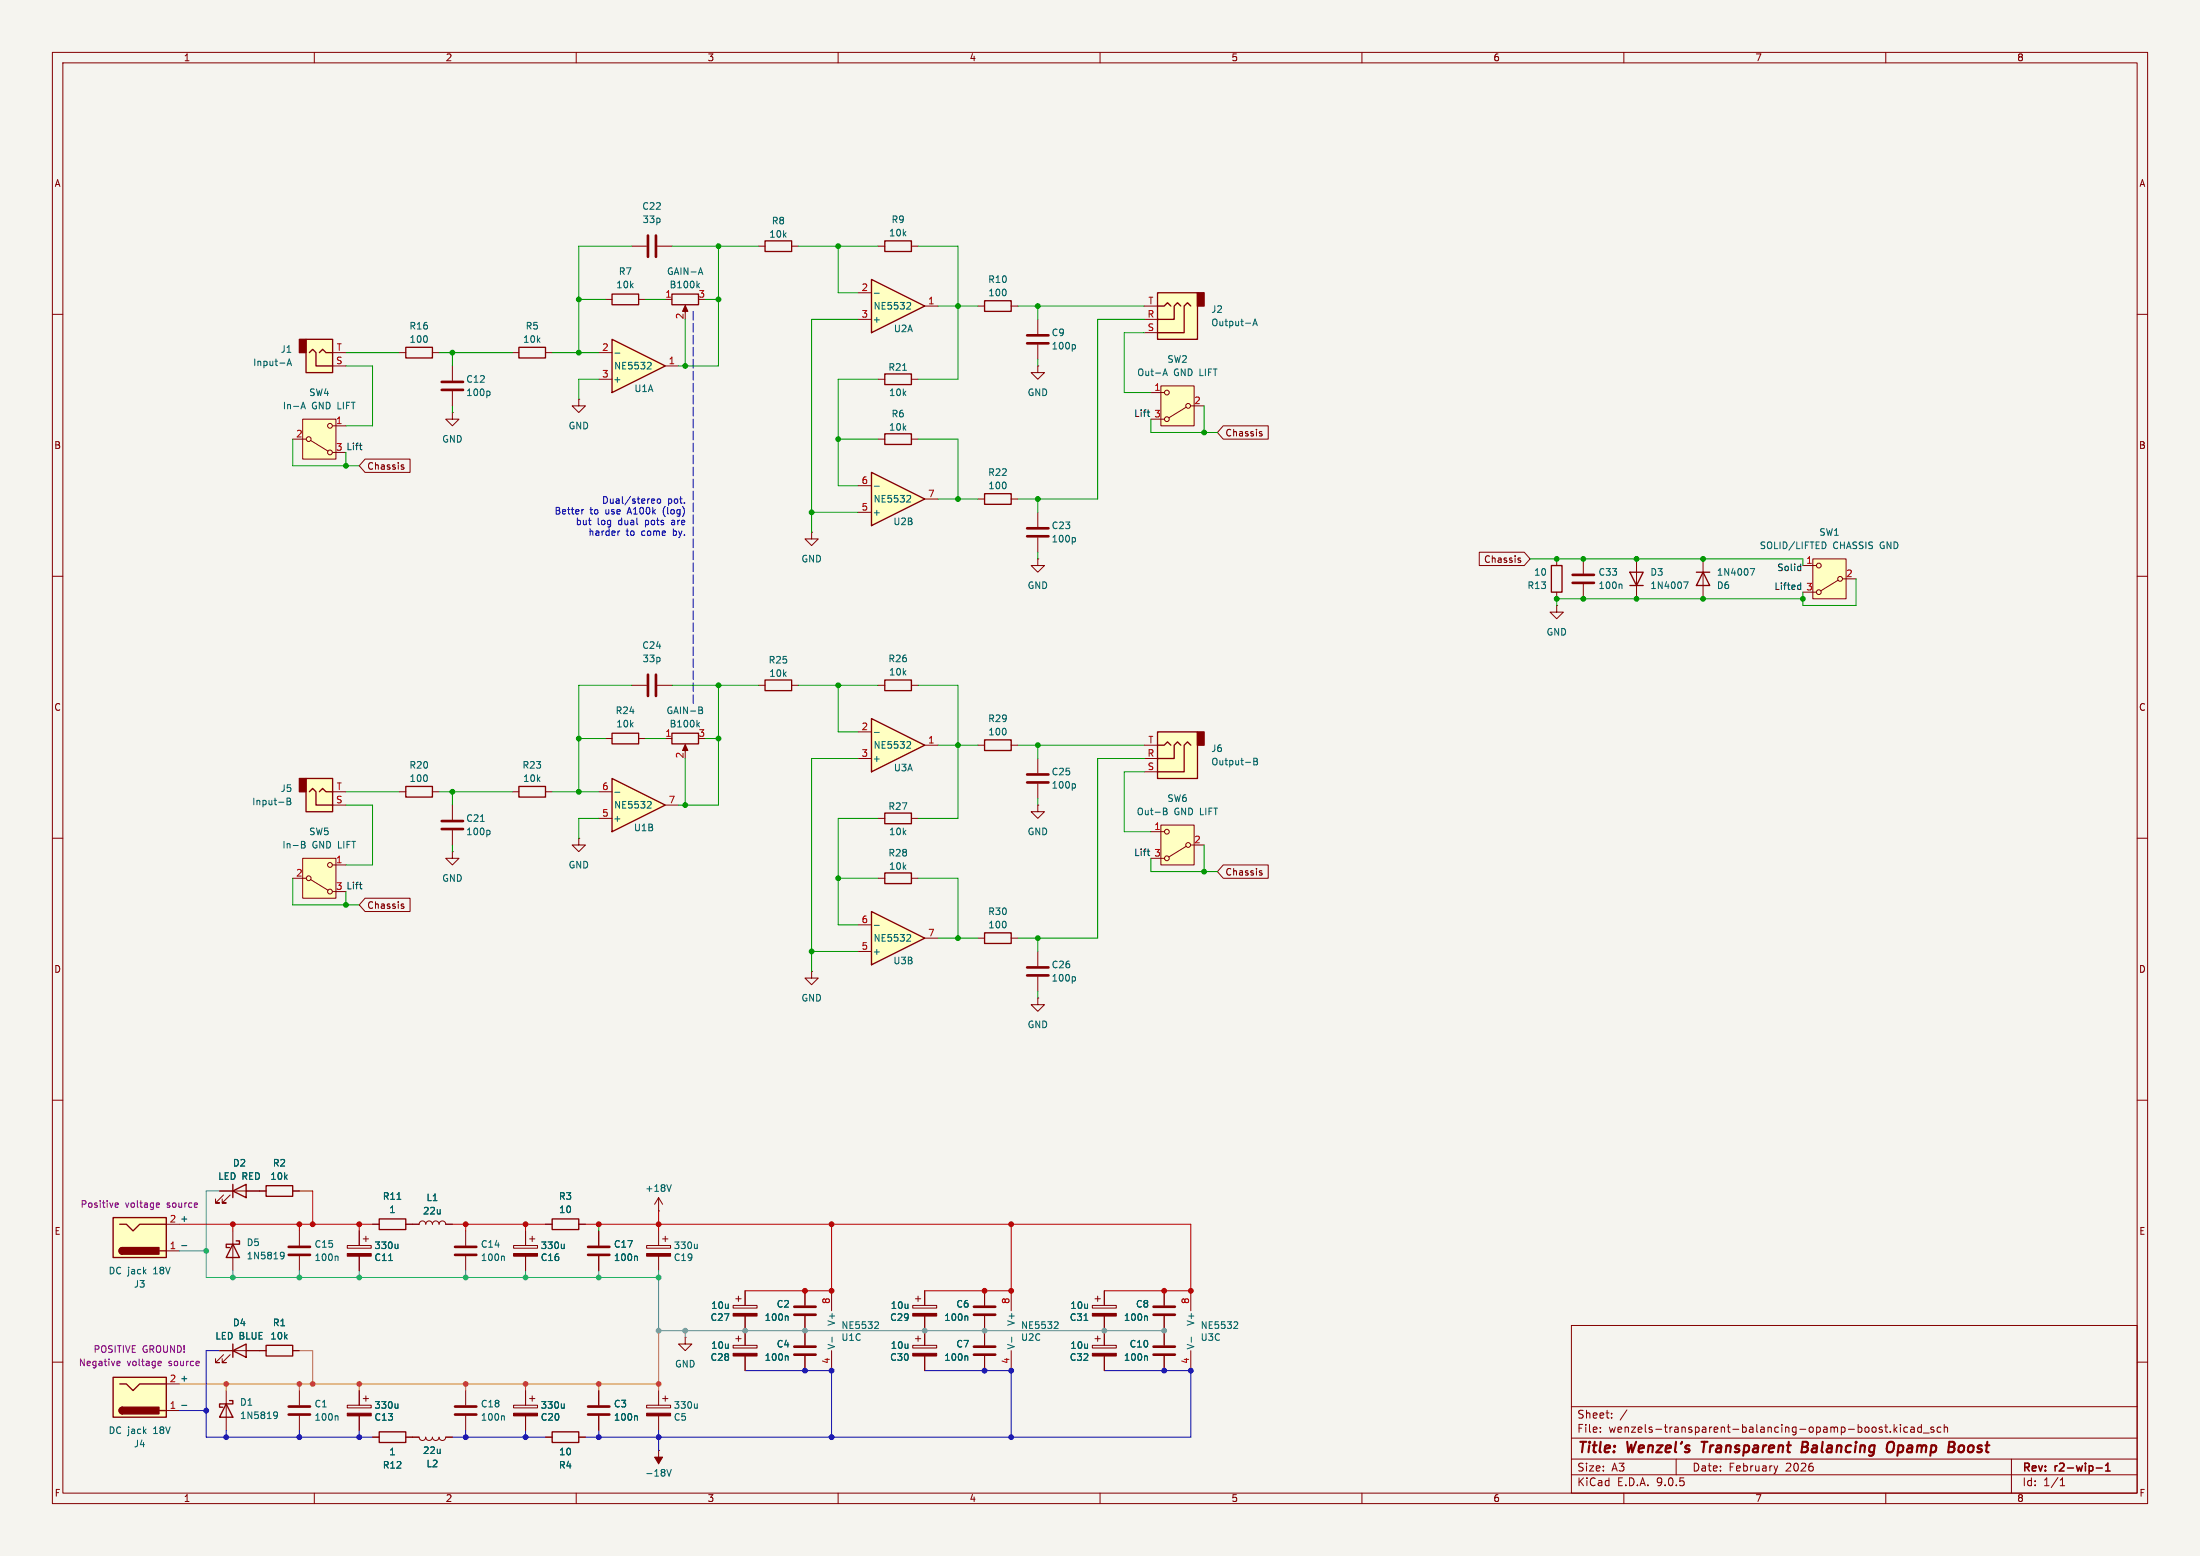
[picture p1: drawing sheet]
<svg xmlns="http://www.w3.org/2000/svg" width="420mm" height="297mm" viewBox="0 0 420 297" stroke-linecap="round" stroke-linejoin="round" font-family="sans-serif">
<path d="M0 0h420v297h-420z" fill="#f5f4ef" stroke="#f5f4ef" stroke-width=".19"/>
<g fill="none" stroke="#840000" stroke-width=".19">
<path d="M10 10h400v277h-400zM12 12h396v273h-396zM60 10v2M110 10v2M160 10v2M210 10v2M260 10v2M310 10v2M360 10v2M10 60h2M76.2 67.3h1.3M82.5 67.3h1.3"/>
<path d="M408 60h2M186.7 95.3h1.3M193 95.3h1.3M10 110h2M325.1 106.7v7.6M408 110h2M120.6 130.8h2.8M125.5 130.8h2.8M10 160h2M115.6 141h1.2M121.9 141h1.3M408 160h2"/>
<path d="M10 210h2M408 210h2M57.1 234.9v2.8M57.1 239.8v2.8M66.3 237.7h4.6v.6h-4.6zM68.6 234.9v2.8M68.6 239.8v2.8M69.3 236.5h1.1M69.8 236v1M71.1 233.7h1.3M77.5 233.7h2.5a.64 .64 0 0 1 .6-.7 .64 .64 0 0 1 .7 .7 .64 .64 0 0 1 .6-.7 .64 .64 0 0 1 .6 .7 .64 .64 0 0 1 .7-.7 .64 .64 0 0 1 .6 .7 .64 .64 0 0 1 .7-.7 .64 .64 0 0 1 .6 .7h1.3M104.1 233.7h1.3"/>
<path d="M110.5 233.7h1.3M123.4 237.7h4.6v.6h-4.6zM125.7 231.1h.1M125.7 228.6v2.5M125.7 234.9v2.8M125.7 239.8v2.8M125.7 228.6l-.7 1.3M125.7 228.6l.8 1.3M126.5 236.5h1M127 236v1M130.8 255.3v1.2h1.3l-1.3 1.3-1.3-1.3h1.3M130.8 255.3h.1"/>
<path d="M140 249.2h4.5v.5h-4.5zM140 256.8h4.5v.5h-4.5zM140.5 255.5h1M140.5 247.9h1M141 247.4v1M141 255v1M142.2 246.4v2.8M142.2 251.2v5.6M142.2 258.8v2.8M153.7 246.4v2.8M153.7 251.2v5.6M153.7 258.8v2.8"/>
<path d="M158.7 246.4v3.8M158.7 257.8v3.8M174.2 256.8h4.6v.5h-4.6zM174.2 249.2h4.6v.5h-4.6zM174.8 255.5h1M174.8 247.9h1M175.3 247.4v1M175.3 255v1M176.5 246.4v2.8M176.5 251.2v5.6M176.5 258.8v2.8M300 253h108v32h-108z"/>
<path d="M10 260h2M66.3 268.2h4.6v.5h-4.6zM68.6 265.4v2.8M68.6 270.3v2.7M69.3 267h1.1M69.8 266.4v1.1M71.1 274.3h1.3M77.5 274.3h2.5a.64 .64 0 0 0 .6 .7 .64 .64 0 0 0 .7-.7 .64 .64 0 0 0 .6 .7 .64 .64 0 0 0 .6-.7 .64 .64 0 0 0 .7 .7 .64 .64 0 0 0 .6-.7 .64 .64 0 0 0 .7 .7 .64 .64 0 0 0 .6-.7h1.3M123.4 268.2h4.6v.5h-4.6zM125.7 265.4v2.8M125.7 270.3v2.7M126.5 267h1"/>
<path d="M127 266.4v1.1M300 278.5h108M300 274.5h108M300 268.5h108M305.5 273.2v.2M305.5 272.5v.1M307.7 270.5v.2M307.7 269.8v.1M310.6 269.1l-1.3 1.9M320 278.5v3M339.4 279.8l-.4 1M358.8 272.8l.5 .2 .1 .2-.2 .2-.5-.1"/>
<path d="M358.8 272.5h.5M359.8 272.4h.6M360 271.9v1.3l.4 .2M360.9 273.2v.2M361.6 271.9v1.5M361.7 272.8l.5 .6M362.2 272.4l-.6 .6M362.8 271.9v.1M362.8 272.4v1M364.2 272.5l-.5-.1-.3 .3 .2 .6h.6M364.8 272.5h.6v.9M365.4 272.7l-.5 .1a.29 .29 0 0 0-.2 .3 .29 .29 0 0 0 .2 .3l.5-.1"/>
<path d="M366.8 272.5l-.4-.1-.3 .3 .1 .6h.6M366.8 271.9v1.5M367.2 273.5h1.1M369.2 272.5l-.4-.1-.2 .2 .1 .2 .5 .2v.3h-.6M370.5 272.5l-.4-.1-.3 .3 .1 .6h.6M371.2 272.5l.2-.1 .3 .1 .1 .9M371.2 271.9v1.5M384 278.5v6.5M408 260h2M60 285v2M110 285v2M160 285v2"/>
<path d="M210 285v2M260 285v2M300 281.5h108M310 285v2M360 285v2M393.3 283.6h.9M393.4 282.4l-.1 .1M393.7 282.1v1.5"/>
</g>
<path d="M402 279.7l.4-.4v1.5M400.2 280.2h1.1M402 280.8h.8" fill="none" stroke="#840000" stroke-width=".3"/>
<g fill="none" stroke="#840000" stroke-width=".4">
<path d="M310.6 275.2l.3 2 .5-1.4 .2 1.4 .7-2M312.8 276.5l1-.2v-.3h-.8l-.2 .9 .2 .3 .6-.1M314.7 276.1a.49 .49 0 0 1 .9 .1l-.2 1M314.7 275.9l-.1 1.3M316.4 275.9h1l-1.2 1.3h1M318 276.5l1-.2-.1-.3h-.7l-.3 .9 .3 .3 .6-.1M320 275.2l-.2 1.7 .2 .3M321.1 275.2l-.2 .4M322.5 276a.49 .49 0 0 0-.8 .3l.1 .1 .7 .2v.3l-.3 .3-.6-.1M324.8 275.2h1.2M325.4 275.2l-.3 2M344 276.2h.7"/>
<path d="M344.7 276.2l.3 .1M344.8 275.2h-.6l-.3 2 1-.1M344.9 276.1l-.2 .1M360.4 275.5a.69 .69 0 0 1 1.1 0 1.47 1.47 0 0 1-.5 1.7l-.6-.1a1.5 1.5 0 0 1 0-1.6zM374.6 275.9a.62 .62 0 0 0-.7 .4v.7l.6 .2"/>
</g>
<g fill="#840000" stroke="#840000" stroke-width=".19">
<path d="M174.2 258.3h4.6v.5h-4.6z"/>
<path d="M140 250.7h4.5v.5h-4.5z"/>
<path d="M123.4 239.3h4.6v.5h-4.6z"/>
<path d="M140 258.3h4.5v.5h-4.5z"/>
<path d="M123.4 269.7h4.6v.6h-4.6z"/>
<path d="M174.2 250.7h4.6v.5h-4.6z"/>
<path d="M66.3 239.3h4.6v.5h-4.6z"/>
<path d="M66.3 269.7h4.6v.6h-4.6z"/>
</g>
<path d="M77.5 66.3h5v2h-5zM188 94.2h5v2.1h-5zM323.8 109.2h2.6M325.1 109.2l1.3 2.6h-2.6zM116.8 140h5.1v2h-5.1zM72.4 232.7h5.1v2h-5.1zM105.4 232.7h5.1v2h-5.1zM72.4 273.3h5.1v2h-5.1z" fill="none" stroke="#840000" stroke-width=".25"/>
<g fill="none" stroke="#006464" stroke-width=".19">
<path d="M334.1 108.5h.9l-.6 1.3M64.3 239.8l.2 .1v.7M75.8 228.9h.7M76 237.5v.8M76 238.2l-.2 .1M128.1 226.1l-.4 1.3M133.1 237.5v.8M133.1 238.2l-.2 .1M74.2 240.6h.7M150.3 251.2l.2 .2v.6M150.3 258.8l.2 .2v.7M158.8 255.2v1"/>
<path d="M167.2 252.3l.4 .1 .1 .3-.8 .9h.8M76 268v.8M76 268.7l-.2 .1M133.1 268v.8M133.1 268.7l-.2 .1"/>
</g>
<path d="M123.7 128.8v4M125.2 128.8v4M55.1 238h4.1M55.1 239.5h4.1M151.6 249.4h4.1M151.6 251h4.1M151.6 257h4.1M151.6 258.6h4.1" fill="none" stroke="#840000" stroke-width=".51"/>
<path d="M221 139.7h7.6v8.9h-7.6z" fill="#ffffc2"/>
<path d="M228.6 139.7h1.3v2.5h-1.3z" fill="#840000" stroke="#840000" stroke-width=".25"/>
<path d="M221 139.7h7.6v8.9h-7.6zM221 142.2h1.2l.7-.6 .6 .6M225.4 142.2l-.6-.6-.6 .6v2.6h-3.2M227.3 142.2l-.6-.6-.6 .6v5.1h-5.1" fill="none" stroke="#840000" stroke-width=".25"/>
<path d="M218.4 147.3h2.6M218.4 144.8h2.6M218.4 142.2h2.6" fill="none" stroke="#840000" stroke-width=".19"/>
<path d="M239.4 144.7h.4l.2 .3-.2 .3 .2 .2 .1 .3-.3 .2h-.4zM239.4 145.3h.4" fill="none" stroke="#006464" stroke-width=".19"/>
<path d="M346.1 106.7h6.3v7.6h-6.3z" fill="#ffffc2"/>
<g fill="none" stroke="#840000" stroke-width=".19">
<path d="M120.6 47h2.8M125.5 47h2.8M127 57.2h1.3M130.8 58.7v1M312.4 106.7v7.6M344.2 113h2.5M344.2 108h2.5M346.1 106.7h6.3v7.6h-6.3zM350.9 110.7l-3.3 2.1M351.8 110.5h2.5"/>
<circle cx="347.2" cy="113" r=".46"/>
<circle cx="347.2" cy="108" r=".46"/>
<circle cx="351.3" cy="110.5" r=".46"/>
</g>
<path d="M133.2 54.5l.3 .4M133.4 52h.6M133.5 54.1l-.5 .5M133.7 51.1l.5 1.3M321.4 111.1h.9l-.6 1.2M348.2 103.4a.68 .68 0 0 1 .4 .7 .68 .68 0 0 1-.4 .6" fill="none" stroke="#006464" stroke-width=".19"/>
<path d="M128.3 56.1h5v2.1h-5zM311.1 109.2h2.6l-1.3 2.6zM311.1 111.8h2.6" fill="none" stroke="#840000" stroke-width=".25"/>
<path d="M130.8 58.3l.5 1.1h-1z" fill="#840000" stroke="#840000" stroke-width=".19"/>
<path d="M123.7 45v4M125.2 45v4" fill="none" stroke="#840000" stroke-width=".51"/>
<path d="M166.4 53.3l10.1 5.1-10.1 5.1z" fill="#ffffc2"/>
<path d="M146 46h5.1v2h-5.1zM166.4 53.3l10.1 5.1-10.1 5.1zM168.9 46h5.1v2h-5.1zM188 57.4h5v2h-5zM77.5 150.1h5v2h-5z" fill="none" stroke="#840000" stroke-width=".25"/>
<g fill="none" stroke="#840000" stroke-width=".19">
<path d="M144.8 47h1.2M151.1 47h1.3M163.8 55.9h2.6M167.6 47h1.3M174 47h1.3M176.5 58.4h2.6M186.7 58.4h1.3M193 58.4h1.3M163.8 61h2.6M198.1 69.9v1.2h1.3l-1.3 1.3-1.3-1.3h1.3M198.1 69.9h.1M198.1 61v2.8"/>
<path d="M198.1 65.8v2.8M198.1 97.8v2.8M198.1 106.7v1.3h1.3l-1.3 1.2-1.3-1.2h1.3M198.1 106.7h.1M198.1 102.6v2.8M76.2 151.1h1.3M82.5 151.1h1.3"/>
</g>
<path d="M166.9 56h1M173.3 57.7l.4 .1 .2 .3-.8 .9h.8M205.1 65.8l.2 .2v.4l-.2 .2M205.1 102.6l.2 .2v.4l-.2 .2" fill="none" stroke="#006464" stroke-width=".19"/>
<path d="M196.1 64h4.1M196.1 65.5h4.1M196.1 100.8h4.1M196.1 102.4h4.1" fill="none" stroke="#840000" stroke-width=".51"/>
<path d="M221.6 157.5h6.4v7.6h-6.4z" fill="#ffffc2"/>
<g fill="none" stroke="#840000" stroke-width=".19">
<path d="M219.7 158.8h2.5M221.6 157.5h6.4v7.6h-6.4zM219.7 163.8h2.5M226.4 161.5l-3.3 2.1M227.3 161.3h2.6"/>
<circle cx="222.8" cy="158.8" r=".46"/>
<circle cx="222.8" cy="163.8" r=".46"/>
<circle cx="226.8" cy="161.3" r=".46"/>
</g>
<path d="M222.1 154.2h.4l.3 .3-.3 .4 .3 .1v.3l-.2 .2h-.5zM222.1 154.9h.4" fill="none" stroke="#006464" stroke-width=".19"/>
<path d="M221.6 73.7h6.4v7.6h-6.4z" fill="#ffffc2"/>
<g fill="none" stroke="#840000" stroke-width=".19">
<path d="M219.7 74.9h2.5M221.6 73.7h6.4v7.6h-6.4zM226.4 77.7l-3.3 2.1M227.3 77.5h2.6M219.7 80h2.5"/>
<circle cx="222.8" cy="74.9" r=".46"/>
<circle cx="226.8" cy="77.5" r=".46"/>
<circle cx="222.8" cy="80" r=".46"/>
</g>
<path d="M222 71.7l.4-1.3 .5 1.3M222.1 71.3h.6" fill="none" stroke="#006464" stroke-width=".19"/>
<path d="M221 55.9h7.6v8.9h-7.6z" fill="#ffffc2"/>
<path d="M228.6 55.9h1.3v2.5h-1.3z" fill="#840000" stroke="#840000" stroke-width=".25"/>
<path d="M221 55.9h7.6v8.9h-7.6zM221 58.4h1.2l.7-.6 .6 .6M225.4 58.4l-.6-.6-.6 .6v2.6h-3.2M227.3 58.4l-.6-.6-.6 .6v5.1h-5.1M168.9 71.4h5.1v2h-5.1zM146 129.8h5.1v2h-5.1zM188 141.2h5v2.1h-5zM105.4 273.3h5.1v2h-5.1z" fill="none" stroke="#840000" stroke-width=".25"/>
<g fill="none" stroke="#840000" stroke-width=".19">
<path d="M218.4 58.4h2.6M167.6 72.4h1.3M174 72.4h1.3M218.4 63.5h2.6M218.4 61h2.6M154.9 101.6v1.3h1.3l-1.3 1.2-1.2-1.2h1.2M154.9 101.6h.1M144.8 130.8h1.2M151.1 130.8h1.3M186.7 142.2h1.3M193 142.2h1.3M198.1 153.7v1.2h1.3l-1.3 1.3-1.3-1.3h1.3"/>
<path d="M198.1 153.7h.1M198.1 144.8v2.8M198.1 149.6v2.8M88.9 234.9v2.8M88.9 239.8v2.8M114.3 234.9v2.8M114.3 239.8v2.8M98 268.2h4.6v.5h-4.6zM100.3 265.4v2.8M100.3 270.3v2.7M101.1 267h1M101.6 266.4v1.1"/>
<path d="M104.1 274.3h1.3M110.5 274.3h1.3"/>
</g>
<path d="M172.3 70.7h.8M239.2 62.2l.4-1.3 .4 1.3M239.3 61.8h.6M205.1 149.6l.2 .2v.4l-.2 .2M96.1 239.8l.2 .1v.7M121.5 239.8l.2 .1v.7M107.7 268v.8M107.7 268.7l-.2 .1" fill="none" stroke="#006464" stroke-width=".19"/>
<path d="M196.1 147.8h4.1M196.1 149.4h4.1M86.9 238h4M86.9 239.5h4M112.3 238h4M112.3 239.5h4" fill="none" stroke="#840000" stroke-width=".51"/>
<path d="M98 269.7h4.6v.6h-4.6z" fill="#840000" stroke="#840000" stroke-width=".19"/>
<path d="M166.4 137.2l10.1 5-10.1 5.1z" fill="#ffffc2"/>
<path d="M128.3 140h5v2h-5zM166.4 137.2l10.1 5-10.1 5.1zM168.9 129.8h5.1v2h-5.1z" fill="none" stroke="#840000" stroke-width=".25"/>
<path d="M163.8 139.7h2.6M167.6 130.8h1.3M174 130.8h1.3M127 141h1.3M130.8 142.5v1M163.8 144.8h2.6M176.5 142.2h2.6" fill="none" stroke="#840000" stroke-width=".19"/>
<path d="M133.2 138.3l.3 .5M133.4 134.9l.6 .2 .1 .2-.3 .3M133.4 135.6h.4M133.5 137.9l-.5 .5M133.8 135.6l.3 .2v.3l-.7 .1M166.9 139.8h1M173.3 141.5l.4 .1 .2 .3-.8 .9h.8" fill="none" stroke="#006464" stroke-width=".19"/>
<path d="M130.8 142.1l.5 1.2h-1z" fill="#840000" stroke="#840000" stroke-width=".19"/>
<path d="M166.4 90.2l10.1 5.1-10.1 5z" fill="#ffffc2"/>
<path d="M166.4 90.2l10.1 5.1-10.1 5zM168.9 82.8h5.1v2h-5.1z" fill="none" stroke="#840000" stroke-width=".25"/>
<path d="M163.8 97.8h2.6M163.8 92.7h2.6M167.6 83.8h1.3M174 83.8h1.3M176.5 95.3h2.6M88.9 265.4v2.8M88.9 270.3v2.7" fill="none" stroke="#840000" stroke-width=".19"/>
<path d="M166.9 92.8h1M173.3 94.6h.4l.2 .3-.8 .9h.8M96.1 270.2l.2 .2v.7" fill="none" stroke="#006464" stroke-width=".19"/>
<path d="M86.9 268.5h4M86.9 270h4" fill="none" stroke="#840000" stroke-width=".51"/>
<path d="M57.8 163.8h6.3v7.7h-6.3z" fill="#ffffc2"/>
<g fill="none" stroke="#840000" stroke-width=".19">
<path d="M86.4 153.7v2.8M86.4 158.5v2.8M167.6 156.2h1.3M174 156.2h1.3M55.9 167.6h2.5M57.8 163.8h6.3v7.7h-6.3zM59.3 167.9l3.3 2M63.5 170.2h2.5M63.5 165.1h2.5M86.4 162.6v1.2h1.2l-1.2 1.3-1.3-1.3h1.3M86.4 162.6h.1M110.5 160v1.3h1.3l-1.3 1.3-1.3-1.3h1.3"/>
<path d="M110.5 160h.1M167.6 167.6h1.3M174 167.6h1.3"/>
<circle cx="58.9" cy="167.6" r=".46"/>
<circle cx="63" cy="165.1" r=".46"/>
<circle cx="63" cy="170.2" r=".46"/>
</g>
<path d="M91.7 156.8h.8M93.3 158.5l.2 .2v.4l-.2 .2M57.5 160.6l.6 .1 .1 .3-.2 .2M57.5 161.2h.5M58 161.2l.3 .2-.1 .3-.7 .2" fill="none" stroke="#006464" stroke-width=".19"/>
<path d="M168.9 155.2h5.1v2h-5.1zM168.9 166.6h5.1v2.1h-5.1z" fill="none" stroke="#840000" stroke-width=".25"/>
<path d="M84.3 156.7h4.1M84.3 158.2h4.1" fill="none" stroke="#840000" stroke-width=".51"/>
<path d="M116.8 148.6l10.2 5.1-10.2 5.1z" fill="#ffffc2"/>
<path d="M116.8 148.6l10.2 5.1-10.2 5.1z" fill="none" stroke="#840000" stroke-width=".25"/>
<path d="M114.3 156.2h2.5M114.3 151.1h2.5M127 153.7h2.5" fill="none" stroke="#840000" stroke-width=".19"/>
<path d="M117.4 151.2h.9M123.8 153h.4l.1 .3-.8 .9h.8" fill="none" stroke="#006464" stroke-width=".19"/>
<path d="M166.4 174l10.1 5.1-10.1 5.1z" fill="#ffffc2"/>
<path d="M166.4 174l10.1 5.1-10.1 5.1z" fill="none" stroke="#840000" stroke-width=".25"/>
<path d="M163.8 176.5h2.6M176.5 179.1h2.6M154.9 185.4v1.3h1.3l-1.3 1.3-1.2-1.3h1.2M154.9 185.4h.1M163.8 181.6h2.6" fill="none" stroke="#840000" stroke-width=".19"/>
<path d="M166.9 176.6h1M173.3 178.4h.4l.2 .3-.8 .9h.8" fill="none" stroke="#006464" stroke-width=".19"/>
<path d="M21.6 232.4h10.1v7.6h-10.1z" fill="#ffffc2"/>
<path d="M21.6 232.4h10.1v7.6h-10.1zM22.9 233.7h1.2l1.3 1.2 1.3-1.2h5M23.4 238.1a.64 .64 0 0 0-.7 .7 .64 .64 0 0 0 .7 .6M30.5 238.8h1.2" fill="none" stroke="#840000" stroke-width=".25"/>
<g fill="#840000" stroke="#840000" stroke-width=".25">
<path d="M22.9 238.3l.5-.2v1.3a.63 .63 0 0 1-.6-.4 .63 .63 0 0 1 .1-.7z"/>
<path d="M23.4 238.1h7v1.3h-7z"/>
</g>
<path d="M31.7 238.8h2.6" fill="none" stroke="#840000" stroke-width=".19"/>
<path d="M22 230.3l.2 .1h.3M22 229.8l.2-.2 .4 .2v.1l-.6 .1M30 229.6l.4 .1v.2l-.6 .1M30.4 230.4h-.4" fill="none" stroke="#840084" stroke-width=".19"/>
<path d="M58.4 148.6h5.1v6.3h-5.1z" fill="#ffffc2"/>
<path d="M57.1 148.6h1.3v2.5h-1.3z" fill="#840000" stroke="#840000" stroke-width=".25"/>
<path d="M99.1 66.3h5v2h-5zM58.4 148.6h5.1v6.3h-5.1zM59.1 151.1l.6-.6 .6 .6v2.6h3.2M61 151.1l.6-.6 .6 .6h1.3M99.1 150.1h5v2h-5z" fill="none" stroke="#840000" stroke-width=".25"/>
<path d="M86.4 78.7v1.3h1.2l-1.2 1.3-1.3-1.3h1.3M86.4 78.7h.1M86.4 69.9v2.7M86.4 74.7v2.8M97.8 67.3h1.3M104.1 67.3h1.3M110.5 76.2v1.3h1.3l-1.3 1.2-1.3-1.2h1.3M110.5 76.2h.1M63.5 153.7h2.5M63.5 151.1h2.5M97.8 151.1h1.3M104.1 151.1h1.3" fill="none" stroke="#840000" stroke-width=".19"/>
<path d="M93.3 74.7l.2 .2v.4l-.2 .2M54.8 152.3h.4l.3 .3-.3 .3 .3 .2v.3l-.2 .2h-.5zM54.8 152.9h.4" fill="none" stroke="#006464" stroke-width=".19"/>
<path d="M84.3 72.9h4.1M84.3 74.4h4.1" fill="none" stroke="#840000" stroke-width=".51"/>
<path d="M116.8 64.8l10.2 5.1-10.2 5z" fill="#ffffc2"/>
<path d="M116.8 64.8l10.2 5.1-10.2 5z" fill="none" stroke="#840000" stroke-width=".25"/>
<path d="M114.3 72.4h2.5M114.3 67.3h2.5M127 69.9h2.5" fill="none" stroke="#840000" stroke-width=".19"/>
<path d="M117.4 67.4h.9M123.8 69.2h.4l.1 .3-.8 .9h.8" fill="none" stroke="#006464" stroke-width=".19"/>
<path d="M57.8 80h6.3v7.6h-6.3z" fill="#ffffc2"/>
<g fill="none" stroke="#840000" stroke-width=".19">
<path d="M55.9 83.8h2.5M57.8 80h6.3v7.6h-6.3zM59.3 84.1l3.3 2M63.5 86.4h2.5M63.5 81.3h2.5"/>
<circle cx="58.9" cy="83.8" r=".46"/>
<circle cx="63" cy="86.4" r=".46"/>
<circle cx="63" cy="81.3" r=".46"/>
</g>
<path d="M57.5 78l.4-1.2 .4 1.2M57.6 77.7h.6" fill="none" stroke="#006464" stroke-width=".19"/>
<path d="M58.4 64.8h5.1v6.3h-5.1z" fill="#ffffc2"/>
<path d="M57.1 64.8h1.3v2.5h-1.3z" fill="#840000" stroke="#840000" stroke-width=".25"/>
<path d="M58.4 64.8h5.1v6.3h-5.1zM59.1 67.3l.6-.6 .6 .6v2.6h3.2M61 67.3l.6-.6 .6 .6h1.3M44.4 237.5l1.3 2.5h-2.5zM44.4 227.3l2.6-1.2v2.5zM44.4 226.1v2.5M45.1 236.9h.6v.6h-2.5v.6h.6M50.8 226.3h5.1v2h-5.1z" fill="none" stroke="#840000" stroke-width=".25"/>
<path d="M63.5 69.9h2.5M63.5 67.3h2.5M41.9 227.3h8.9M42.7 228.1l-1.6 1.5h.8h-.8v-.7M43.9 228.1l-1.5 1.5h.8h-.8v-.7M44.4 234.9v7.7M55.9 227.3h1.2M57.1 265.4v2.8M57.1 270.3v2.7" fill="none" stroke="#840000" stroke-width=".19"/>
<path d="M54.8 69.8l.4-1.3 .4 1.3M54.9 69.4h.6M53.6 239.1l.4-.1 .2 .3a.84 .84 0 0 1-.3 1h-.3M54.2 239.6l-.2 .2-.4-.1M64.3 270.2l.2 .2v.7" fill="none" stroke="#006464" stroke-width=".19"/>
<path d="M55.1 268.5h4.1M55.1 270h4.1" fill="none" stroke="#840000" stroke-width=".51"/>
<path d="M21.6 262.9h10.1v7.6h-10.1z" fill="#ffffc2"/>
<path d="M116.8 56.1h5.1v2.1h-5.1zM296.2 108h2v5h-2zM188 178.1h5v2h-5zM44.4 257.8l2.6-1.3v2.6zM44.4 256.5v2.6M50.8 256.8h5.1v2h-5.1zM21.6 262.9h10.1v7.6h-10.1zM22.9 264.2h1.2l1.3 1.2 1.3-1.2h5M23.4 268.6a.64 .64 0 0 0-.7 .6 .64 .64 0 0 0 .7 .7M30.5 269.2h1.2M43.2 268l1.2 2.5h-2.5zM43.8 267.3h.6v.7h-2.5v.6h.6" fill="none" stroke="#840000" stroke-width=".25"/>
<g fill="#840000" stroke="#840000" stroke-width=".25">
<path d="M22.9 268.8l.5-.2v1.3a.63 .63 0 0 1-.6-.4 .63 .63 0 0 1 .1-.7z"/>
<path d="M23.4 268.6h7v1.3h-7z"/>
</g>
<g fill="none" stroke="#840000" stroke-width=".19">
<path d="M115.6 57.2h1.2M121.9 57.2h1.3M69.7 87.6h8.6v2.6h-8.6l-1.1-1.3zM76.8 89.1l.3 .1v.2l-.4 .2M76.8 88.7l.3 .1M233.5 81.3h8.6v2.5h-8.6l-1.1-1.2zM240.6 82.8l.3 .1 .1 .1-.5 .2M240.6 82.4h.3M282.4 105.4h8.6l1.1 1.3-1.1 1.3h-8.6zM290 106.9l.3 .1v.2l-.4 .2M290 106.5l.3 .1M297.2 115.6v1.2h1.2l-1.2 1.3-1.3-1.3h1.3"/>
<path d="M297.2 115.6h.1M297.2 106.7v1.3M297.2 113v1.3M302.3 106.7v2.8M302.3 111.5v2.8M69.7 171.4h8.6v2.6h-8.6l-1.1-1.3zM76.8 173h.3v.2l-.4 .2M76.8 172.5l.3 .1M186.7 179.1h1.3M193 179.1h1.3M233.5 165.1h8.6v2.5h-8.6l-1.1-1.2zM240.6 166.6l.3 .1 .1 .2-.5 .1"/>
<path d="M240.6 166.2l.3 .1M198.1 190.5v1.3h1.3l-1.3 1.2-1.3-1.2h1.3M198.1 190.5h.1M198.1 181.6v2.8M198.1 186.4v2.8M41.9 227.3h2.5M47 227.3h3.8M55.9 227.3h1.2M68.6 234.9v2.8M68.6 239.8v2.8M71.1 233.7h1.3M77.5 233.7h2.5"/>
<path d="M85.1 233.7h1.3M98 237.7h4.6v.6h-4.6zM100.3 234.9v2.8M100.3 239.8v2.8M101.1 236.5h1M101.6 236v1M104.1 233.7h1.3M110.5 233.7h1.3M114.3 234.9v2.8M114.3 239.8v2.8M41.9 257.8h8.9M42.7 258.6l-1.6 1.5h.8h-.8v-.8"/>
<path d="M43.9 258.6l-1.5 1.5h.8h-.8v-.8M55.9 257.8h1.2M142.2 246.4v2.8M142.2 251.2v5.6M142.2 258.8v2.8M153.7 246.4v2.8M153.7 251.2v5.6M153.7 258.8v2.8M176.5 246.4v2.8M176.5 251.2v5.6M176.5 258.8v2.8M188 246.4v2.8"/>
<path d="M188 251.2v5.6M188 258.8v2.8M193 246.4v3.8M193 257.8v3.8M208.5 256.8h4.6v.5h-4.6zM208.5 249.2h4.6v.5h-4.6zM209 255.5h1.1M209 247.9h1.1M209.5 247.4v1M209.5 255v1M210.8 246.4v2.8M210.8 251.2v5.6"/>
<path d="M210.8 258.8v2.8M222.2 246.4v2.8M222.2 251.2v5.6M222.2 258.8v2.8M227.3 246.4v3.8M227.3 257.8v3.8M31.7 269.2h2.6M43.2 265.4v7.6M68.6 265.4v2.8M68.6 270.3v2.7M71.1 274.3h1.3M77.5 274.3h2.5"/>
<path d="M85.1 274.3h1.3M100.3 265.4v2.8M100.3 270.3v2.7M104.1 274.3h1.3M110.5 274.3h1.3M114.3 265.4v2.8M114.3 270.3v2.7M125.7 276.9h.1M125.7 276.9v2.5"/>
</g>
<path d="M22.4 259.9l.3-.1 .2 .3-.6 .2M30.4 259.8l.3 .1 .1 .2-.6 .2M22.4 260.6h.5M30.7 260.6l-.3 .1" fill="none" stroke="#840084" stroke-width=".19"/>
<g fill="none" stroke="#006464" stroke-width=".19">
<path d="M309.5 111.5l.1 .2v.6M205.1 186.4l.2 .3v.3l-.2 .3M75.8 228.9h.7M76 237.5v.8M76 238.2l-.2 .1M107.7 237.5v.8M107.7 238.2l-.2 .1M121.5 239.8l.2 .1v.7M74.2 240.6h.7M150.3 251.2l.2 .2v.6M150.3 258.8l.2 .2v.7M184.6 258.8l.2 .2v.7"/>
<path d="M184.6 251.2l.2 .2v.6M193.1 255.2v1M201.5 252.3l.4 .1 .1 .3-.8 .9h.8M206.9 252h.8M218.9 251.2l.1 .2v.6M218.9 258.8l.1 .2v.7M227.4 255.2v1M235.8 252.3l.4 .1 .1 .3-.8 .9h.8M52.4 269.6l.3-.1 .3 .2a.84 .84 0 0 1-.4 1.1h-.2M53 270l-.3 .3-.3-.1M76 268v.8M76 268.7l-.2 .1"/>
<path d="M107.7 268v.8M107.7 268.7l-.2 .1M121.5 270.2l.2 .2v.7M127.3 280.5l.4 1.3 .4-1.3"/>
</g>
<g fill="#840000" stroke="#840000" stroke-width=".19">
<path d="M125 278.1h1.5l-.8 1.3z"/>
<path d="M98 239.3h4.6v.5h-4.6z"/>
<path d="M208.5 258.3h4.6v.5h-4.6z"/>
<path d="M208.5 250.7h4.6v.5h-4.6z"/>
</g>
<g fill="none" stroke="#840000" stroke-width=".51">
<path d="M300.2 109.7h4.1M300.2 111.3h4.1M196.1 184.7h4.1M196.1 186.2h4.1M185.9 257h4.1M185.9 258.6h4.1M185.9 249.4h4.1M185.9 251h4.1M220.2 257h4.1M220.2 258.6h4.1M220.2 249.4h4.1M220.2 251h4.1"/>
<path d="M112.3 268.5h4M112.3 270h4"/>
</g>
<g fill="none" stroke="#0f0f0f" stroke-width=".19">
<path d="M219 78.7h.5M219.2 79.4l.3 .1M68.6 85h.5M68.9 85.8h.2M343.4 108.1h.4M343.4 111.7h.4M343.8 107.7v1.2M343.8 111.2v1.3M343.8 108.9h-.4M343.8 112.5h-.4M68.6 168.8h.5M68.9 169.6l.2 .1"/>
<path d="M219 162.5h.5M219.2 163.3h.3M34.7 237.8h1M34.7 268.2h1"/>
</g>
<path d="M132.3 59.4v75" fill="none" stroke="#0000c2" stroke-width=".19" stroke-dasharray="1.7 .6"/>
<path d="M34.3 233.7h36.8M44.4 233.7v1.2M57.1 227.3h2.6v6.4M57.1 233.7v1.2M68.6 233.7v1.2M86.4 233.7h17.7M88.9 233.7v1.2M100.3 233.7v1.2M111.8 233.7h115.5v12.7h-16.5M125.7 231.1v3.8M158.7 233.7v12.7h-16.5M193 233.7v12.7h-16.5" fill="none" stroke="#c20000" stroke-width=".19"/>
<g fill="none" stroke="#0000c2" stroke-width=".19">
<path d="M111.4 97.3l-.3 .2M124.4 96h.5M124.4 95.3l.4-.1 .2 .3-.6 .1M125.5 95.3l.2-.1 .4 .1v.5l-.1 .2-.3 .1-.2-.2zM118.3 101.4l-.3 .2M41.9 257.8h-2.5v16.5h31.7M34.3 269.2h5.1M43.2 273v1.3M57.1 273v1.3M68.6 273v1.3M86.4 274.3h17.7M88.9 273v1.3"/>
<path d="M100.3 273v1.3M114.3 273v1.3M125.7 273v3.9M142.2 261.6h16.5v12.7M176.5 261.6h16.5v12.7M210.8 261.6h16.5v12.7h-115.5"/>
</g>
<path d="M34.3 238.8h5.1M41.9 227.3h-2.5v16.5h86.3M44.4 242.6v1.2M57.1 242.6v1.2M68.6 242.6v1.2M88.9 242.6v1.2M100.3 242.6v1.2M114.3 242.6v1.2M125.7 242.6v11.4" fill="none" stroke="#00c2c2" stroke-width=".19"/>
<g fill="none" stroke="#009600" stroke-width=".19">
<path d="M110.5 57.2h5.1M120.6 47h-10.1v20.3M123.2 57.2h3.8M128.3 47h16.5M134.6 57.2h2.6M137.2 47v22.9h-7.7M152.4 47h15.2M160 47v8.9h3.8M175.3 47h7.6v25.4h-7.6M179.1 58.4h7.6M194.3 58.4h24.1M198.1 58.4v2.6"/>
<path d="M66 69.9h5.1v11.4h-5.1M66 67.3h10.2M83.8 67.3h14M86.4 67.3v2.6M86.4 77.5v1.2M105.4 67.3h8.9M114.3 72.4h-3.8v3.8M130.8 61v8.9M163.8 61h-8.9v40.6M167.6 72.4h-7.6v20.3h3.8M198.1 68.6v1.3M218.4 61h-8.9v34.3h-15.2"/>
<path d="M218.4 63.5h-3.8v11.4h5.1M229.9 77.5v5.1M55.9 83.8v5.1h12.7M66 86.4v2.5M154.9 97.8h8.9M160 83.8h7.6M175.3 83.8h7.6v11.5M179.1 95.3h7.6M198.1 95.3v2.5M219.7 80v2.6h12.7M198.1 105.4v1.3M292.1 106.7h52.1v1.3"/>
<path d="M344.2 114.3h-47v1.3M354.3 110.5v5.1h-10.1v-2.6M120.6 130.8h-10.1v20.3M128.3 130.8h16.5M137.2 130.8v22.9h-7.7M152.4 130.8h15.2M160 130.8v8.9h3.8M175.3 130.8h7.6v25.4h-7.6M66 153.7h5.1v11.4h-5.1M66 151.1h10.2M83.8 151.1h14M86.4 151.1v2.6"/>
<path d="M105.4 151.1h8.9M110.5 141h5.1M114.3 156.2h-3.8v3.8M123.2 141h3.8M130.8 144.8v8.9M134.6 141h2.6M163.8 144.8h-8.9v40.6M167.6 156.2h-7.6v20.3h3.8M179.1 142.2h7.6M194.3 142.2h24.1M198.1 142.2v2.6M198.1 152.4v1.3"/>
<path d="M218.4 144.8h-8.9v34.3h-15.2M218.4 147.3h-3.8v11.5h5.1M55.9 167.6v5.1h12.7M66 170.2v2.5M86.4 161.3v1.3M160 167.6h7.6M175.3 167.6h7.6v11.5M179.1 179.1h7.6M198.1 179.1v2.5M219.7 163.8v2.6h12.7M229.9 161.3v5.1M154.9 181.6h8.9"/>
<path d="M198.1 189.2v1.3M114.3 233.7v1.2"/>
</g>
<path d="M57.1 257.8h2.6v6.4M125.7 254v11.4M34.3 264.2h91.4M43.2 264.2v1.2M57.1 264.2v1.2M68.6 264.2v1.2M88.9 264.2v1.2M100.3 264.2v1.2M114.3 264.2v1.2" fill="none" stroke="#dd8500" stroke-width=".19"/>
<path d="M125.7 254h96.5M130.8 254v1.3" fill="none" stroke="#848484" stroke-width=".19"/>
<g fill="#0000c2" stroke="#0000c2" stroke-width=".19">
<circle cx="193" cy="274.3" r=".46"/>
<circle cx="188" cy="261.6" r=".46"/>
<circle cx="193" cy="261.6" r=".46"/>
<circle cx="153.7" cy="261.6" r=".46"/>
<circle cx="125.7" cy="274.3" r=".46"/>
<circle cx="222.2" cy="261.6" r=".46"/>
<circle cx="227.3" cy="261.6" r=".46"/>
<circle cx="158.7" cy="274.3" r=".46"/>
<circle cx="158.7" cy="261.6" r=".46"/>
<circle cx="57.1" cy="274.3" r=".46"/>
<circle cx="68.6" cy="274.3" r=".46"/>
<circle cx="43.2" cy="274.3" r=".46"/>
<circle cx="39.4" cy="269.2" r=".46"/>
<circle cx="100.3" cy="274.3" r=".46"/>
<circle cx="88.9" cy="274.3" r=".46"/>
<circle cx="114.3" cy="274.3" r=".46"/>
</g>
<g fill="#c20000" stroke="#c20000" stroke-width=".19">
<circle cx="193" cy="246.4" r=".46"/>
<circle cx="188" cy="246.4" r=".46"/>
<circle cx="193" cy="233.7" r=".46"/>
<circle cx="222.2" cy="246.4" r=".46"/>
<circle cx="227.3" cy="246.4" r=".46"/>
<circle cx="68.6" cy="233.7" r=".46"/>
<circle cx="88.9" cy="233.7" r=".46"/>
<circle cx="153.7" cy="246.4" r=".46"/>
<circle cx="158.7" cy="246.4" r=".46"/>
<circle cx="158.7" cy="233.7" r=".46"/>
<circle cx="59.7" cy="233.7" r=".46"/>
<circle cx="57.1" cy="233.7" r=".46"/>
<circle cx="44.4" cy="233.7" r=".46"/>
<circle cx="114.3" cy="233.7" r=".46"/>
<circle cx="100.3" cy="233.7" r=".46"/>
<circle cx="125.7" cy="233.7" r=".46"/>
</g>
<g fill="#848484" stroke="#848484" stroke-width=".19">
<circle cx="188" cy="254" r=".46"/>
<circle cx="130.8" cy="254" r=".46"/>
<circle cx="125.7" cy="254" r=".46"/>
<circle cx="142.2" cy="254" r=".46"/>
<circle cx="222.2" cy="254" r=".46"/>
<circle cx="210.8" cy="254" r=".46"/>
<circle cx="153.7" cy="254" r=".46"/>
<circle cx="176.5" cy="254" r=".46"/>
</g>
<g fill="#dd8500" stroke="#dd8500" stroke-width=".19">
<circle cx="125.7" cy="264.2" r=".46"/>
<circle cx="114.3" cy="264.2" r=".46"/>
<circle cx="68.6" cy="264.2" r=".46"/>
<circle cx="57.1" cy="264.2" r=".46"/>
<circle cx="59.7" cy="264.2" r=".46"/>
<circle cx="43.2" cy="264.2" r=".46"/>
<circle cx="100.3" cy="264.2" r=".46"/>
<circle cx="88.9" cy="264.2" r=".46"/>
</g>
<g fill="#009600" stroke="#009600" stroke-width=".19">
<circle cx="198.1" cy="179.1" r=".46"/>
<circle cx="229.9" cy="166.4" r=".46"/>
<circle cx="110.5" cy="67.3" r=".46"/>
<circle cx="86.4" cy="67.3" r=".46"/>
<circle cx="130.8" cy="69.9" r=".46"/>
<circle cx="110.5" cy="57.2" r=".46"/>
<circle cx="312.4" cy="114.3" r=".46"/>
<circle cx="302.3" cy="114.3" r=".46"/>
<circle cx="302.3" cy="106.7" r=".46"/>
<circle cx="297.2" cy="114.3" r=".46"/>
<circle cx="297.2" cy="106.7" r=".46"/>
<circle cx="325.1" cy="114.3" r=".46"/>
<circle cx="344.2" cy="114.3" r=".46"/>
<circle cx="312.4" cy="106.7" r=".46"/>
<circle cx="325.1" cy="106.7" r=".46"/>
<circle cx="229.9" cy="82.6" r=".46"/>
<circle cx="160" cy="83.8" r=".46"/>
<circle cx="154.9" cy="97.8" r=".46"/>
<circle cx="137.2" cy="47" r=".46"/>
<circle cx="137.2" cy="57.2" r=".46"/>
<circle cx="160" cy="47" r=".46"/>
<circle cx="182.9" cy="95.3" r=".46"/>
<circle cx="198.1" cy="95.3" r=".46"/>
<circle cx="182.9" cy="58.4" r=".46"/>
<circle cx="198.1" cy="58.4" r=".46"/>
<circle cx="198.1" cy="142.2" r=".46"/>
<circle cx="110.5" cy="141" r=".46"/>
<circle cx="110.5" cy="151.1" r=".46"/>
<circle cx="66" cy="88.9" r=".46"/>
<circle cx="130.8" cy="153.7" r=".46"/>
<circle cx="137.2" cy="130.8" r=".46"/>
<circle cx="160" cy="130.8" r=".46"/>
<circle cx="182.9" cy="142.2" r=".46"/>
<circle cx="137.2" cy="141" r=".46"/>
<circle cx="66" cy="172.7" r=".46"/>
<circle cx="160" cy="167.6" r=".46"/>
<circle cx="86.4" cy="151.1" r=".46"/>
<circle cx="182.9" cy="179.1" r=".46"/>
<circle cx="154.9" cy="181.6" r=".46"/>
</g>
<g fill="#00c2c2" stroke="#00c2c2" stroke-width=".19">
<circle cx="68.6" cy="243.8" r=".46"/>
<circle cx="57.1" cy="243.8" r=".46"/>
<circle cx="44.4" cy="243.8" r=".46"/>
<circle cx="39.4" cy="238.8" r=".46"/>
<circle cx="100.3" cy="243.8" r=".46"/>
<circle cx="88.9" cy="243.8" r=".46"/>
<circle cx="125.7" cy="243.8" r=".46"/>
<circle cx="114.3" cy="243.8" r=".46"/>
</g>
<g font-size="2.8" fill="#840000">
<text x="301" y="277.9">Title:</text>
<text x="325.7" y="277.9">Transparent</text>
<text x="345.6" y="277.9">Balancing</text>
<text x="362.7" y="277.9">Opamp</text>
<text x="375.2" y="277.9">Boost</text>
</g>
<g font-size="2.1" fill="#840000">
<text x="301" y="273.7">File:</text>
<text x="301" y="271">Sheet:</text>
<text x="307.1" y="273.7">wenzels-transparent-balancing-opamp-boost.kicad_sch</text>
<text x="301" y="281.1">Size:</text>
<text x="307.6" y="281.1">A3</text>
<text x="323" y="281.1">Date:</text>
<text x="330" y="281.1">February</text>
<text x="340.9" y="281.1">2026</text>
<text x="386" y="281.3">Rev:</text>
<text x="392.4" y="281.3">r2-wip-1</text>
<text x="301" y="283.9">KiCad</text>
<text x="308.7" y="283.9">E.D.A.</text>
<text x="316.3" y="283.9">9.0.5</text>
<text x="386" y="283.9">Id:</text>
<text x="390.1" y="283.9">1/1</text>
</g>
<g font-size="1.8" fill="#840000">
<text x="35" y="11.9">1</text>
<text x="85" y="11.9">2</text>
<text x="135" y="11.9">3</text>
<text x="185" y="11.9">4</text>
<text x="235" y="11.9">5</text>
<text x="285" y="11.9">6</text>
<text x="335" y="11.9">7</text>
<text x="385" y="11.9">8</text>
<text x="10.3" y="35.9">A</text>
<text x="408.3" y="35.9">A</text>
<text x="233.8" y="83.5">Chassis</text>
<text x="10.3" y="85.9">B</text>
<text x="70" y="89.9">Chassis</text>
<text x="408.2" y="85.9">B</text>
<text x="283.2" y="107.6">Chassis</text>
<text x="10.3" y="135.9">C</text>
<text x="408.2" y="135.9">C</text>
<text x="233.8" y="167.3">Chassis</text>
<text x="70" y="173.7">Chassis</text>
<text x="10.3" y="185.9">D</text>
<text x="408.2" y="185.9">D</text>
<text x="10.3" y="235.9">E</text>
<text x="408.3" y="235.9">E</text>
<text x="10.3" y="285.9">F</text>
<text x="35" y="286.9">1</text>
<text x="85" y="286.9">2</text>
<text x="135" y="286.9">3</text>
<text x="185" y="286.9">4</text>
<text x="235" y="286.9">5</text>
<text x="285" y="286.9">6</text>
<text x="335" y="286.9">7</text>
<text x="385" y="286.9">8</text>
<text x="408.3" y="285.9">F</text>
</g>
<g font-size="1.8" fill="#006464">
<text x="122.5" y="40.2">C22</text>
<text x="122.6" y="42.8">33p</text>
<text x="146.8" y="45.6">10k</text>
<text x="147.2" y="43">R8</text>
<text x="169.6" y="45.3">10k</text>
<text x="170.1" y="42.8">R9</text>
<text x="118" y="52.7">R7</text>
<text x="127.2" y="52.7">GAIN-A</text>
<text x="117.6" y="55.2">10k</text>
<text x="127.7" y="55.2">B100k</text>
<text x="166.7" y="59.3">NE5532</text>
<text x="188.6" y="54.2">R10</text>
<text x="188.6" y="56.7">100</text>
<text x="231.1" y="59.9">J2</text>
<text x="78.1" y="63.1">R16</text>
<text x="78.1" y="65.6">100</text>
<text x="99.8" y="65.6">10k</text>
<text x="100.3" y="63.1">R5</text>
<text x="166.5" y="61.8">+</text>
<text x="170.6" y="63.6">U2A</text>
<text x="200.7" y="64.4">C9</text>
<text x="231.1" y="62.5">Output-A</text>
<text x="48.2" y="70.1">Input-A</text>
<text x="53.5" y="67.5">J1</text>
<text x="117.1" y="70.7">NE5532</text>
<text x="169.5" y="71">R21</text>
<text x="200.7" y="66.9">100p</text>
<text x="217" y="72">Out-A</text>
<text x="222.8" y="69.4">SW2</text>
<text x="224" y="72">GND LIFT</text>
<text x="58.9" y="75.8">SW4</text>
<text x="88.9" y="75.8">100p</text>
<text x="88.9" y="73.3">C12</text>
<text x="117" y="73.3">+</text>
<text x="121" y="75">U1A</text>
<text x="169.6" y="75.8">10k</text>
<text x="196.1" y="75.8">GND</text>
<text x="53.9" y="78.3">In-A</text>
<text x="59.5" y="78.3">GND LIFT</text>
<text x="108.5" y="82.1">GND</text>
<text x="169.6" y="82.4">10k</text>
<text x="170.1" y="79.9">R6</text>
<text x="84.3" y="84.7">GND</text>
<text x="188.6" y="91">R22</text>
<text x="188.6" y="93.6">100</text>
<text x="166.5" y="98.7">+</text>
<text x="166.7" y="96.1">NE5532</text>
<text x="170.5" y="100.4">U2B</text>
<text x="200.7" y="101.2">C23</text>
<text x="152.9" y="107.5">GND</text>
<text x="200.7" y="103.7">100p</text>
<text x="335.8" y="105">SOLID/LIFTED</text>
<text x="347.2" y="102.5">SW1</text>
<text x="349.9" y="105">CHASSIS</text>
<text x="359" y="105">GND</text>
<text x="196.1" y="112.6">GND</text>
<text x="291.5" y="112.6">R13</text>
<text x="292.8" y="110.1">10</text>
<text x="305.1" y="112.6">100n</text>
<text x="305.1" y="110.1">C33</text>
<text x="315" y="110.1">D3</text>
<text x="315" y="112.6">1N4007</text>
<text x="327.7" y="112.6">D6</text>
<text x="327.7" y="110.1">1N4007</text>
<text x="122.5" y="124.1">C24</text>
<text x="295.1" y="121.5">GND</text>
<text x="122.6" y="126.6">33p</text>
<text x="146.6" y="126.8">R25</text>
<text x="146.8" y="129.4">10k</text>
<text x="169.5" y="126.6">R26</text>
<text x="169.6" y="129.1">10k</text>
<text x="117.4" y="136.5">R24</text>
<text x="127.1" y="136.5">GAIN-B</text>
<text x="117.6" y="139">10k</text>
<text x="127.7" y="139">B100k</text>
<text x="166.7" y="143.1">NE5532</text>
<text x="188.6" y="138">R29</text>
<text x="188.6" y="140.6">100</text>
<text x="231.1" y="143.7">J6</text>
<text x="78.1" y="146.9">R20</text>
<text x="78.1" y="149.5">100</text>
<text x="99.7" y="146.9">R23</text>
<text x="99.8" y="149.5">10k</text>
<text x="166.5" y="145.6">+</text>
<text x="170.6" y="147.4">U3A</text>
<text x="200.7" y="148.2">C25</text>
<text x="231.1" y="146.3">Output-B</text>
<text x="48" y="153.9">Input-B</text>
<text x="53.5" y="151.4">J5</text>
<text x="117.1" y="154.5">NE5532</text>
<text x="169.5" y="154.8">R27</text>
<text x="200.7" y="150.7">100p</text>
<text x="216.9" y="155.8">Out-B</text>
<text x="222.8" y="153.3">SW6</text>
<text x="224.1" y="155.8">GND LIFT</text>
<text x="58.9" y="159.6">SW5</text>
<text x="88.9" y="159.6">100p</text>
<text x="88.9" y="157.1">C21</text>
<text x="117" y="157.1">+</text>
<text x="120.9" y="158.9">U1B</text>
<text x="169.6" y="159.6">10k</text>
<text x="196.1" y="159.6">GND</text>
<text x="53.8" y="162.2">In-B</text>
<text x="59.6" y="162.2">GND LIFT</text>
<text x="108.5" y="166">GND</text>
<text x="169.5" y="163.7">R28</text>
<text x="169.6" y="166.2">10k</text>
<text x="84.3" y="168.5">GND</text>
<text x="166.7" y="179.9">NE5532</text>
<text x="188.6" y="174.9">R30</text>
<text x="188.6" y="177.4">100</text>
<text x="166.5" y="182.5">+</text>
<text x="170.5" y="184.3">U3B</text>
<text x="200.7" y="185">C26</text>
<text x="152.9" y="191.4">GND</text>
<text x="200.7" y="187.6">100p</text>
<text x="196.1" y="196.4">GND</text>
<text x="41.6" y="225.4">LED RED</text>
<text x="44.4" y="222.9">D2</text>
<text x="51.5" y="225.4">10k</text>
<text x="52" y="222.9">R2</text>
<text x="123.1" y="227.7">+18V</text>
<text x="73" y="229.2">R11</text>
<text x="74.2" y="231.7">1</text>
<text x="80.7" y="232">22u</text>
<text x="81.3" y="229.5">L1</text>
<text x="106.6" y="229.2">R3</text>
<text x="106.6" y="231.7">10</text>
<text x="47" y="238">D5</text>
<text x="60" y="238.4">C15</text>
<text x="71.4" y="238.6">330u</text>
<text x="91.7" y="238.4">C14</text>
<text x="103.1" y="238.6">330u</text>
<text x="117.1" y="238.4">C17</text>
<text x="128.5" y="238.6">330u</text>
<text x="20.6" y="243.4">DC jack</text>
<text x="25.5" y="246">J3</text>
<text x="29.4" y="243.4">18V</text>
<text x="47" y="240.6">1N5819</text>
<text x="60" y="240.9">100n</text>
<text x="71.4" y="240.9">C11</text>
<text x="91.7" y="240.9">100n</text>
<text x="103.1" y="240.9">C16</text>
<text x="117.1" y="240.9">100n</text>
<text x="128.5" y="240.9">C19</text>
<text x="135.7" y="250">10u</text>
<text x="148.2" y="249.8">C2</text>
<text x="170" y="250">10u</text>
<text x="182.5" y="249.8">C6</text>
<text x="204.2" y="250">10u</text>
<text x="216.8" y="249.8">C8</text>
<text x="41" y="255.9">LED BLUE</text>
<text x="44.4" y="253.3">D4</text>
<text x="51.5" y="255.9">10k</text>
<text x="52" y="253.3">R1</text>
<text x="135.5" y="252.3">C27</text>
<text x="135.7" y="257.7">10u</text>
<text x="145.9" y="252.3">100n</text>
<text x="148.2" y="257.4">C4</text>
<text x="159.6" y="257.7" transform="rotate(-90 159.6 257.7)">V-</text>
<text x="159.6" y="253.2" transform="rotate(-90 159.6 253.2)">V+</text>
<text x="160.5" y="253.8">NE5532</text>
<text x="160.5" y="256.1">U1C</text>
<text x="169.8" y="252.3">C29</text>
<text x="170" y="257.7">10u</text>
<text x="180.2" y="252.3">100n</text>
<text x="182.5" y="257.4">C7</text>
<text x="193.9" y="257.7" transform="rotate(-90 193.9 257.7)">V-</text>
<text x="193.9" y="253.2" transform="rotate(-90 193.9 253.2)">V+</text>
<text x="194.8" y="253.8">NE5532</text>
<text x="194.8" y="256.1">U2C</text>
<text x="204.1" y="252.3">C31</text>
<text x="204.2" y="257.7">10u</text>
<text x="214.5" y="252.3">100n</text>
<text x="215.6" y="257.4">C10</text>
<text x="228.2" y="257.7" transform="rotate(-90 228.2 257.7)">V-</text>
<text x="228.2" y="253.2" transform="rotate(-90 228.2 253.2)">V+</text>
<text x="229.1" y="253.8">NE5532</text>
<text x="229.1" y="256.1">U3C</text>
<text x="128.8" y="261.2">GND</text>
<text x="135.5" y="259.9">C28</text>
<text x="145.9" y="259.9">100n</text>
<text x="169.8" y="259.9">C30</text>
<text x="180.2" y="259.9">100n</text>
<text x="204.1" y="259.9">C32</text>
<text x="214.5" y="259.9">100n</text>
<text x="45.7" y="268.5">D1</text>
<text x="60" y="268.8">C1</text>
<text x="71.4" y="269.1">330u</text>
<text x="91.7" y="268.8">C18</text>
<text x="103.1" y="269.1">330u</text>
<text x="117.1" y="268.8">C3</text>
<text x="128.5" y="269.1">330u</text>
<text x="20.6" y="273.9">DC jack</text>
<text x="29.4" y="273.9">18V</text>
<text x="45.7" y="271.1">1N5819</text>
<text x="60" y="271.4">100n</text>
<text x="71.4" y="271.4">C13</text>
<text x="91.7" y="271.4">100n</text>
<text x="103.1" y="271.4">C20</text>
<text x="117.1" y="271.4">100n</text>
<text x="128.5" y="271.4">C5</text>
<text x="25.5" y="276.5">J4</text>
<text x="73" y="280.5">R12</text>
<text x="74.2" y="278">1</text>
<text x="80.7" y="277.7">22u</text>
<text x="81.3" y="280.3">L2</text>
<text x="106.6" y="280.5">R4</text>
<text x="106.6" y="278">10</text>
<text x="123.1" y="282">-18V</text>
</g>
<g font-size="1.8" fill="#a90000">
<text x="126.9" y="56.9">1</text>
<text x="133.3" y="56.9">3</text>
<text x="164.4" y="55.6">2</text>
<text x="177.1" y="58.2">1</text>
<text x="219.1" y="58.2">T</text>
<text x="130.6" y="61" transform="rotate(-90 130.6 61)">2</text>
<text x="164.4" y="60.7">3</text>
<text x="219" y="60.7">R</text>
<text x="219" y="63.2">S</text>
<text x="64.1" y="69.6">S</text>
<text x="64.2" y="67.1">T</text>
<text x="114.9" y="67.1">2</text>
<text x="127.6" y="69.6">1</text>
<text x="114.9" y="72.1">3</text>
<text x="220.3" y="74.7">1</text>
<text x="227.9" y="77.2">2</text>
<text x="56.4" y="83.6">2</text>
<text x="64.1" y="81">1</text>
<text x="220.3" y="79.8">3</text>
<text x="164.4" y="92.5">6</text>
<text x="177.1" y="95">7</text>
<text x="164.4" y="97.5">5</text>
<text x="344.7" y="107.7">1</text>
<text x="344.7" y="112.8">3</text>
<text x="352.4" y="110.2">2</text>
<text x="126.9" y="140.7">1</text>
<text x="133.3" y="140.7">3</text>
<text x="164.4" y="139.4">2</text>
<text x="177.1" y="142">1</text>
<text x="219.1" y="142">T</text>
<text x="130.6" y="144.9" transform="rotate(-90 130.6 144.9)">2</text>
<text x="164.4" y="144.5">3</text>
<text x="219" y="144.5">R</text>
<text x="219" y="147.1">S</text>
<text x="64.1" y="153.4">S</text>
<text x="64.2" y="150.9">T</text>
<text x="114.9" y="156">5</text>
<text x="114.9" y="150.9">6</text>
<text x="127.6" y="153.4">7</text>
<text x="220.3" y="158.5">1</text>
<text x="227.9" y="161">2</text>
<text x="56.4" y="167.4">2</text>
<text x="64.1" y="164.8">1</text>
<text x="220.3" y="163.6">3</text>
<text x="164.4" y="176.3">6</text>
<text x="177.1" y="178.8">7</text>
<text x="164.4" y="181.4">5</text>
<text x="32.3" y="238.5">1 -</text>
<text x="158.5" y="249" transform="rotate(-90 158.5 249)">8</text>
<text x="192.8" y="249" transform="rotate(-90 192.8 249)">8</text>
<text x="227.1" y="249" transform="rotate(-90 227.1 249)">8</text>
<text x="158.5" y="260.4" transform="rotate(-90 158.5 260.4)">4</text>
<text x="192.8" y="260.4" transform="rotate(-90 192.8 260.4)">4</text>
<text x="227.1" y="260.4" transform="rotate(-90 227.1 260.4)">4</text>
<text x="32.3" y="269">1 -</text>
</g>
<g font-size="1.8" fill="#0f0f0f">
<text x="216.4" y="79.7">Lift</text>
<text x="64.1" y="86.1">3 Lift</text>
<text x="338.6" y="112.7">Lifted</text>
<text x="339.2" y="109.3">Solid</text>
<text x="216.4" y="163.5">Lift</text>
<text x="64.1" y="169.9">3 Lift</text>
<text x="32.3" y="233.4">2 +</text>
<text x="32.3" y="263.9">2 +</text>
</g>
<g font-size="1.8" fill="#0000c2">
<text x="105.8" y="98.4">Better</text>
<text x="109.8" y="100.4">but</text>
<text x="112.6" y="98.4">to</text>
<text x="114" y="100.4">log</text>
<text x="114.8" y="96.4">Dual/stereo</text>
<text x="115.7" y="98.4">use</text>
<text x="118.1" y="100.4">dual</text>
<text x="120.1" y="98.4">A100k</text>
<text x="123.4" y="100.4">pots</text>
<text x="127" y="98.4">(log)</text>
<text x="127.4" y="96.4">pot.</text>
<text x="128.6" y="100.4">are</text>
<text x="112.2" y="102.5">harder</text>
<text x="119.5" y="102.5">to</text>
<text x="122.6" y="102.5">come</text>
<text x="128.7" y="102.5">by.</text>
</g>
<g font-size="1.8" fill="#840084">
<text x="15.3" y="230.7">Positive</text>
<text x="23.9" y="230.7">voltage</text>
<text x="32" y="230.7">source</text>
<text x="15" y="261">Negative</text>
<text x="17.8" y="258.4">POSITIVE GROUND!</text>
<text x="24.2" y="261">voltage</text>
<text x="32.3" y="261">source</text>
</g>
</svg>
